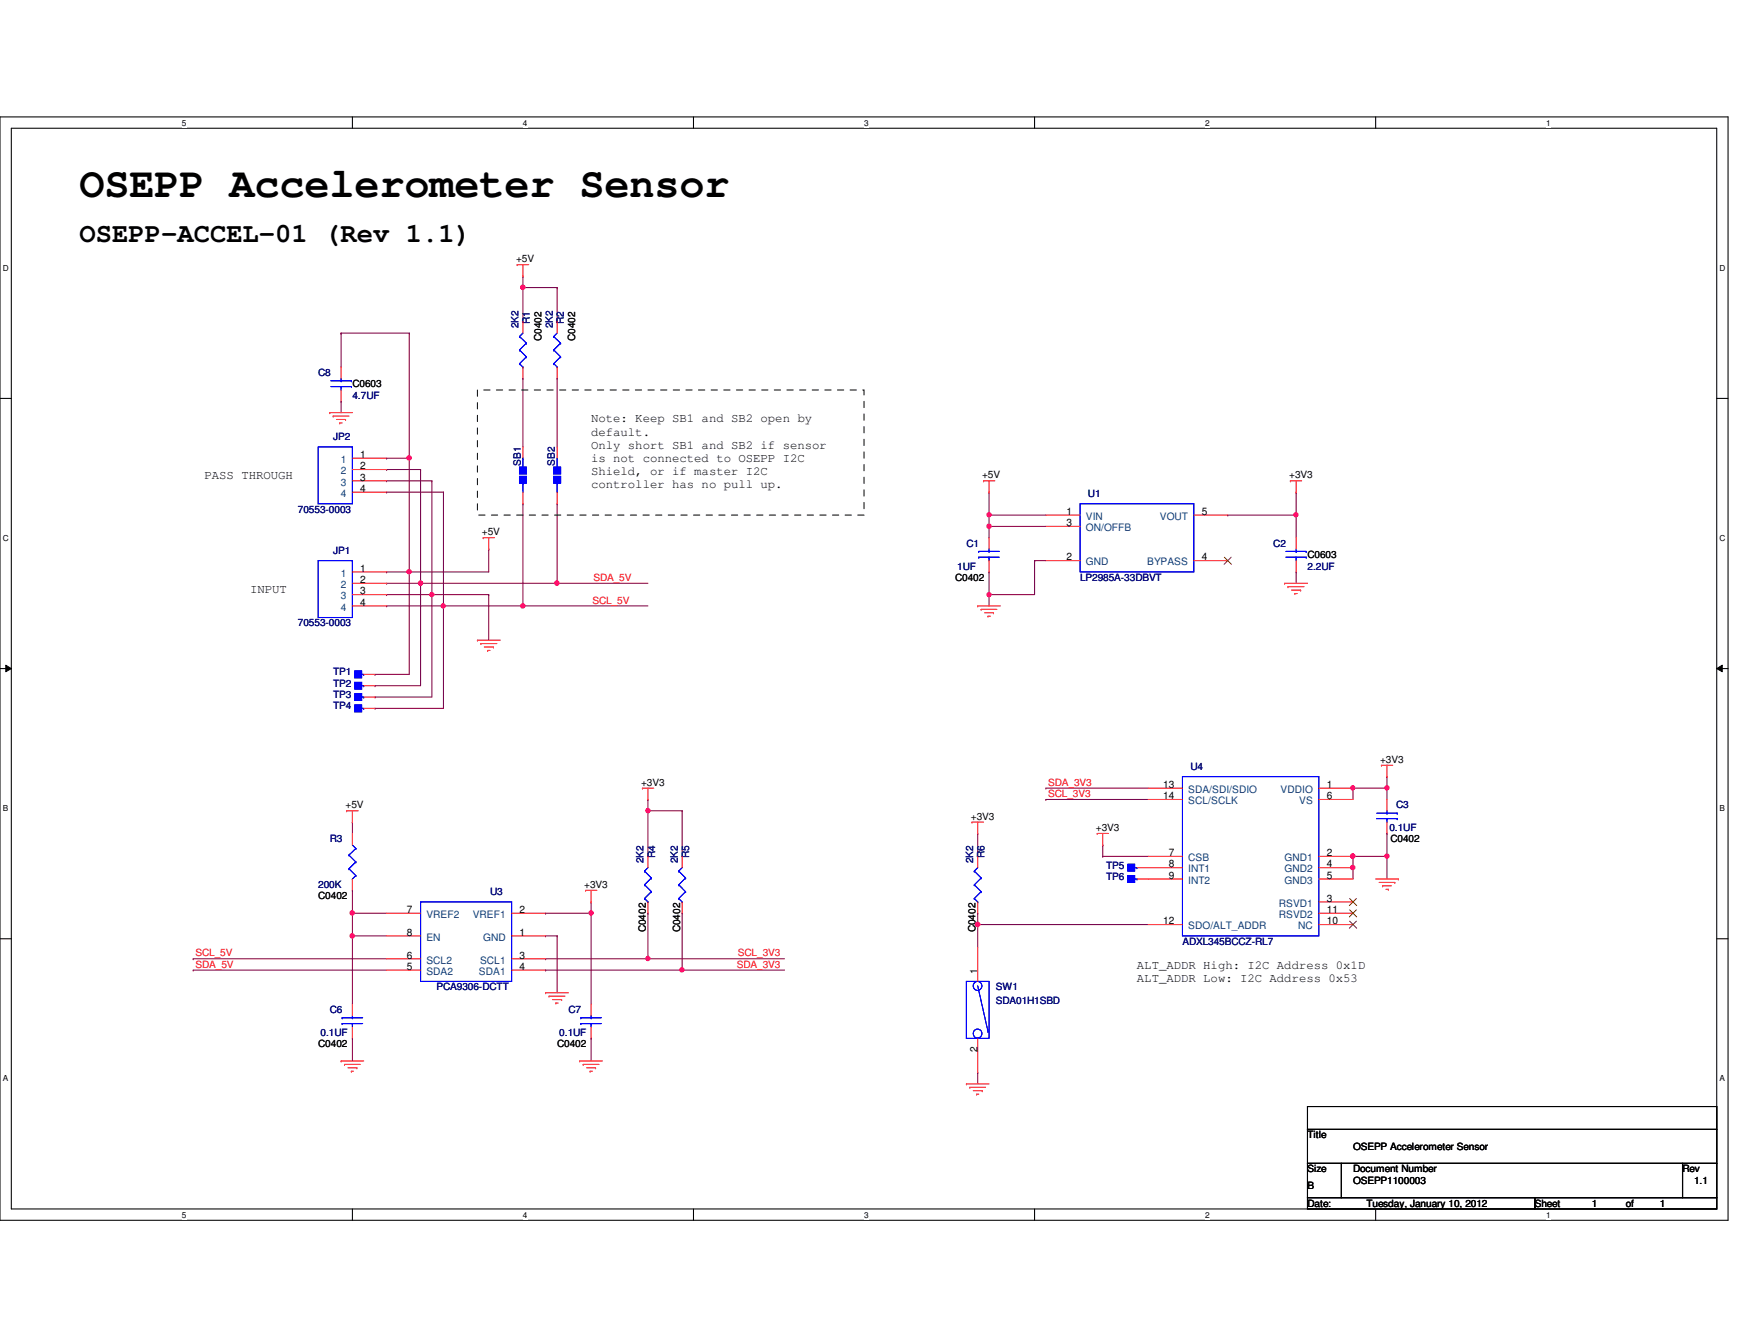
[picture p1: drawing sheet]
<svg xmlns="http://www.w3.org/2000/svg" width="279mm" height="216mm" viewBox="0 0 279 216" stroke-linecap="round" stroke-linejoin="round" font-family="sans-serif">
<path d="M0 18.8h278v177.4h-278zM1.8 20.6h274.3v173.8h-274.3z" fill="none" stroke="#000" stroke-width=".17"/>
<g fill="#fff">
<path d="M29.3 19h.7v1.5h-.7z"/>
<path d="M29.3 194.6h.7v1.4h-.7z"/>
</g>
<path d="M56.7 18.8v1.8M56.7 194.4v1.8" fill="none" stroke="#000" stroke-width=".17"/>
<g fill="#fff">
<path d="M84.1 19h.7v1.5h-.7z"/>
<path d="M84.1 194.6h.7v1.4h-.7z"/>
</g>
<path d="M111.5 18.8v1.8M111.5 194.4v1.8" fill="none" stroke="#000" stroke-width=".17"/>
<g fill="#fff">
<path d="M139 19h.7v1.5h-.7z"/>
<path d="M139 194.6h.7v1.4h-.7z"/>
</g>
<path d="M166.4 18.8v1.8M166.4 194.4v1.8" fill="none" stroke="#000" stroke-width=".17"/>
<g fill="#fff">
<path d="M193.8 19h.8v1.5h-.8z"/>
<path d="M193.8 194.6h.8v1.4h-.8z"/>
</g>
<path d="M221.3 18.8v1.8M221.3 194.4v1.8" fill="none" stroke="#000" stroke-width=".17"/>
<g fill="#fff">
<path d="M248.7 19h.7v1.5h-.7z"/>
<path d="M248.7 194.6h.7v1.4h-.7z"/>
<path d="M.5 42.3h.9v1.5h-.9z"/>
<path d="M276.6 42.3h.9v1.5h-.9z"/>
<path d="M.5 85.8h.9v1.4h-.9z"/>
<path d="M276.6 85.8h.9v1.4h-.9z"/>
</g>
<path d="M0 64.1h1.8M276.1 64.1h1.9" fill="none" stroke="#000" stroke-width=".17"/>
<g fill="#fff">
<path d="M.5 129.2h.8v1.5h-.8z"/>
<path d="M276.6 129.2h.9v1.5h-.9z"/>
</g>
<path d="M0 107.5h1.8M276.1 107.5h1.9" fill="none" stroke="#000" stroke-width=".17"/>
<path d="M.9 106.9l.9 .6-.9 .5zM276.1 107.5l.9-.6v1.1z" fill="#000"/>
<path d="M.9 106.9l.9 .6-.9 .5zM276.1 107.5l.9-.6v1.1z" fill="none" stroke="#000" stroke-width=".16"/>
<g fill="#fff">
<path d="M.5 172.6h.8v1.5h-.8z"/>
<path d="M276.6 172.6h.9v1.5h-.9z"/>
</g>
<path d="M0 150.9h1.8M276.1 150.9h1.9" fill="none" stroke="#000" stroke-width=".17"/>
<path d="M65.8 91.9h.1M65.8 91.9h12.8M69.5 95.6h.1M69.5 95.6h9.1" fill="none" stroke="#800040" stroke-width=".17"/>
<circle cx="69.5" cy="95.6" r=".34" fill="#f0f"/>
<circle cx="69.5" cy="95.6" r=".34" fill="none" stroke="#f0f" stroke-width=".17"/>
<path d="M78.6 95.6h.1M78.6 95.6v7.3M84.1 97.4h.1M84.1 97.4h20.1" fill="none" stroke="#800040" stroke-width=".17"/>
<circle cx="84.1" cy="97.4" r=".36" fill="#f0f"/>
<circle cx="84.1" cy="97.4" r=".36" fill="none" stroke="#f0f" stroke-width=".17"/>
<path d="M89.6 93.8h.1M89.6 93.8h14.6" fill="none" stroke="#800040" stroke-width=".17"/>
<circle cx="89.6" cy="93.7" r=".35" fill="#f0f"/>
<circle cx="89.6" cy="93.7" r=".35" fill="none" stroke="#f0f" stroke-width=".17"/>
<path d="M67.6 93.8h.1M78.6 88.3h.1M78.6 88.3v3.6M84.1 81h.1M84.1 81v16.4M89.6 81h.1M89.6 81v12.8h-22" fill="none" stroke="#800040" stroke-width=".17"/>
<circle cx="67.6" cy="93.7" r=".35" fill="#f0f"/>
<circle cx="67.6" cy="93.7" r=".35" fill="none" stroke="#f0f" stroke-width=".17"/>
<path d="M71.3 97.4h.1M71.3 97.4h12.8" fill="none" stroke="#800040" stroke-width=".17"/>
<circle cx="71.3" cy="97.4" r=".34" fill="#f0f"/>
<circle cx="71.3" cy="97.4" r=".34" fill="none" stroke="#f0f" stroke-width=".17"/>
<path d="M84.1 46.2h.1M84.1 46.2v5.5" fill="none" stroke="#800040" stroke-width=".17"/>
<circle cx="84.1" cy="46.2" r=".36" fill="#f0f"/>
<circle cx="84.1" cy="46.2" r=".36" fill="none" stroke="#f0f" stroke-width=".17"/>
<path d="M84.1 46.2h.1M84.1 46.2h5.5M89.6 46.2h.1M89.6 46.2v5.5M65.8 91.9h.1M65.8 91.9v16.5" fill="none" stroke="#800040" stroke-width=".17"/>
<circle cx="65.8" cy="91.9" r=".36" fill="#f0f"/>
<circle cx="65.8" cy="91.9" r=".36" fill="none" stroke="#f0f" stroke-width=".17"/>
<g fill="none" stroke="#800040" stroke-width=".17">
<path d="M84.1 44.4h.1M84.1 44.4v1.8M62.2 93.8h.1M62.2 95.6h.1M62.2 97.4h.1M62.2 91.9h.1M62.2 93.8h5.4M62.2 95.6h7.3M62.2 97.4h9.1M62.2 91.9h3.6M67.6 93.8h.1M67.6 93.8v16.4h-7.3"/>
<path d="M69.5 95.6h.1M69.5 95.6v16.5h-9.2M71.3 97.4h.1M71.3 97.4v16.5h-11M159.1 84.6h.1M159.1 82.8h.1M159.1 84.6h9.1M159.1 82.8v1.8M60.3 108.4h.1M60.3 110.2h.1M60.3 112.1h.1M60.3 113.9h.1"/>
<path d="M60.3 108.4h5.5"/>
</g>
<circle cx="159.1" cy="84.6" r=".35" fill="#f0f"/>
<circle cx="159.1" cy="84.6" r=".35" fill="none" stroke="#f0f" stroke-width=".17"/>
<circle cx="159.1" cy="82.8" r=".34" fill="#f0f"/>
<circle cx="159.1" cy="82.8" r=".34" fill="none" stroke="#f0f" stroke-width=".17"/>
<path d="M159.1 82.8h.1M159.1 84.6h.1M159.1 95.6h.1M159.1 82.8h9.1M159.1 84.6v1.8M159.1 95.6v1.8" fill="none" stroke="#800040" stroke-width=".17"/>
<circle cx="159.1" cy="95.6" r=".34" fill="#f0f"/>
<circle cx="159.1" cy="95.6" r=".34" fill="none" stroke="#f0f" stroke-width=".17"/>
<path d="M208.5 79.1h.1M208.5 79.1v3.7h-11M159.1 95.6h.1M159.1 91.9h.1M159.1 91.9v3.7M166.4 90.1h.1M166.4 90.1v5.5h-7.3M166.4 90.1h1.8M197.5 82.8h.1" fill="none" stroke="#800040" stroke-width=".17"/>
<circle cx="208.4" cy="82.8" r=".34" fill="#f0f"/>
<circle cx="208.4" cy="82.8" r=".34" fill="none" stroke="#f0f" stroke-width=".17"/>
<path d="M208.5 82.8h.1M208.5 91.9h.1M208.5 82.8v3.6M208.5 91.9v1.9M56.7 150.5h.1M56.7 146.8h.1M56.7 150.5h5.5M56.7 146.8v3.7" fill="none" stroke="#800040" stroke-width=".17"/>
<circle cx="56.7" cy="146.8" r=".36" fill="#f0f"/>
<circle cx="56.7" cy="146.8" r=".36" fill="none" stroke="#f0f" stroke-width=".17"/>
<path d="M56.7 132.2h.1M56.7 132.2v1.8M56.7 146.8h.1M56.7 143.1h.1M56.7 150.5h.1M56.7 146.8h5.5M56.7 143.1v3.7M56.7 150.5v10.9M56.7 166.9h.1M56.7 166.9v3.7" fill="none" stroke="#800040" stroke-width=".17"/>
<circle cx="56.7" cy="150.4" r=".36" fill="#f0f"/>
<circle cx="56.7" cy="150.4" r=".36" fill="none" stroke="#f0f" stroke-width=".17"/>
<path d="M31.1 154.1h.1M31.1 156h.1M31.1 154.1h31.1M31.1 156h31.1M95.1 145h.1M95.1 145v1.8" fill="none" stroke="#800040" stroke-width=".17"/>
<circle cx="95.1" cy="146.8" r=".34" fill="#f0f"/>
<circle cx="95.1" cy="146.8" r=".34" fill="none" stroke="#f0f" stroke-width=".17"/>
<path d="M95.1 146.8h.1M95.1 146.8v14.6M104.2 154.1h.1M104.2 154.1h22M95.1 166.9h.1M95.1 166.9v3.7" fill="none" stroke="#800040" stroke-width=".17"/>
<circle cx="104.2" cy="154.1" r=".34" fill="#f0f"/>
<circle cx="104.2" cy="154.1" r=".34" fill="none" stroke="#f0f" stroke-width=".17"/>
<path d="M109.7 156h.1M109.7 156h16.5" fill="none" stroke="#800040" stroke-width=".17"/>
<circle cx="109.7" cy="155.9" r=".34" fill="#f0f"/>
<circle cx="109.7" cy="155.9" r=".34" fill="none" stroke="#f0f" stroke-width=".17"/>
<path d="M104.2 128.5h.1M104.2 130.3h.1M104.2 128.5v9.2" fill="none" stroke="#800040" stroke-width=".17"/>
<circle cx="104.2" cy="130.3" r=".35" fill="#f0f"/>
<circle cx="104.2" cy="130.3" r=".35" fill="none" stroke="#f0f" stroke-width=".17"/>
<g fill="none" stroke="#800040" stroke-width=".17">
<path d="M84.1 60.8h.1M84.1 60.8v11M89.6 60.8h.1M89.6 60.8v11M159.1 79.1h.1M159.1 79.1v3.7M104.2 130.3h.1M104.2 130.3h5.5M109.7 130.3h.1M109.7 130.3v7.4M217.6 139.5h.1M217.6 139.5v1.8"/>
<path d="M223.1 137.7h.1M223.1 126.7h.1M223.1 126.7v1.8M223.1 137.7v3.6M87.8 154.1h.1M87.8 156h.1M104.2 146.8h.1M104.2 146.8v7.3h-16.4M109.7 146.8h.1M109.7 146.8v9.2h-21.9"/>
</g>
<circle cx="217.6" cy="139.5" r=".35" fill="#f0f"/>
<circle cx="217.6" cy="139.5" r=".35" fill="none" stroke="#f0f" stroke-width=".17"/>
<path d="M217.6 137.7h.1M217.6 137.7h5.5" fill="none" stroke="#800040" stroke-width=".17"/>
<circle cx="223.1" cy="137.6" r=".34" fill="#f0f"/>
<circle cx="223.1" cy="137.6" r=".34" fill="none" stroke="#f0f" stroke-width=".17"/>
<circle cx="217.6" cy="137.6" r=".34" fill="#f0f"/>
<circle cx="217.6" cy="137.6" r=".34" fill="none" stroke="#f0f" stroke-width=".17"/>
<path d="M217.6 126.7h.1M217.6 126.7v1.8M217.6 126.7h5.5M223.1 134h.1M223.1 134v3.7" fill="none" stroke="#800040" stroke-width=".17"/>
<circle cx="223.1" cy="126.7" r=".34" fill="#f0f"/>
<circle cx="223.1" cy="126.7" r=".34" fill="none" stroke="#f0f" stroke-width=".17"/>
<circle cx="217.6" cy="126.7" r=".34" fill="#f0f"/>
<circle cx="217.6" cy="126.7" r=".34" fill="none" stroke="#f0f" stroke-width=".17"/>
<path d="M168.2 128.5h.1M168.2 126.7h.1M168.2 128.5h16.5M168.2 126.7h16.5M177.4 137.7h.1M177.4 135.8h.1M177.4 137.7h7.3M177.4 135.8v1.9M217.6 137.7h.1M217.6 137.7v1.8M223.1 124.8h.1M223.1 124.8v1.9" fill="none" stroke="#800040" stroke-width=".17"/>
<circle cx="217.6" cy="137.6" r=".34" fill="#f0f"/>
<circle cx="217.6" cy="137.6" r=".34" fill="none" stroke="#f0f" stroke-width=".17"/>
<path d="M157.3 148.6h.1M157.3 148.6v3.7M157.3 148.6h27.4" fill="none" stroke="#800040" stroke-width=".17"/>
<circle cx="157.2" cy="148.6" r=".37" fill="#f0f"/>
<circle cx="157.2" cy="148.6" r=".37" fill="none" stroke="#f0f" stroke-width=".17"/>
<path d="M62.2 73.7h.1M62.2 73.7h3.6M65.8 73.7h.1M65.8 73.7v18.2M157.3 134h.1M157.3 134v3.7M157.3 172.4h.1M157.3 172.4v1.8" fill="none" stroke="#800040" stroke-width=".17"/>
<circle cx="65.8" cy="73.6" r=".36" fill="#f0f"/>
<circle cx="65.8" cy="73.6" r=".36" fill="none" stroke="#f0f" stroke-width=".17"/>
<g fill="none" stroke="#800040" stroke-width=".17">
<path d="M54.9 53.6h.1M54.9 53.6v5.4M54.9 53.6h10.9M65.8 53.6h.1M65.8 53.6v20.1M54.9 64.5h.1M54.9 64.5v1.8M62.2 75.5h.1M62.2 77.3h.1M62.2 79.1h.1M62.2 75.5h5.4M62.2 77.3h7.3"/>
<path d="M62.2 79.1h9.1M67.6 75.5h.1M67.6 75.5v18.3M69.5 77.3h.1M69.5 77.3v18.3M71.3 79.1h.1M71.3 79.1v18.3M87.8 150.5h.1M87.8 146.8h.1M87.8 150.5h1.8M87.8 146.8h7.3M89.6 150.5h.1"/>
<path d="M89.6 150.5v9.1M157.3 146.8h.1M157.3 146.8v1.8"/>
</g>
<g fill="none" stroke="#f00" stroke-width=".17">
<path d="M83.2 42.5h.1M83.2 42.5h1.8M84.1 44.4h.1M84.1 42.5v1.9M53 66.3h.1M53 66.3h3.7M53.6 66.9h.1M53.6 66.9h2.5M54.1 67.4h1.5M54.7 68h.1M54.7 68h.3M55.6 67.4h.1"/>
<path d="M158.2 77.3h.1M158.2 77.3h1.8M159.1 79.1h.1M159.1 77.3v1.8M207.6 77.3h.1M207.6 77.3h1.8M208.5 79.1h.1M208.5 77.3v1.8M77.7 86.4h.1M77.7 86.4h1.8M78.6 88.3h.1M78.6 86.4v1.9"/>
<path d="M157.3 97.4h.1M157.3 97.4h3.6M157.8 98h.1M157.8 98h2.6M158.4 98.5h1.4M158.9 99.1h.1M158.9 99.1h.4M159.8 98.5h.1M206.6 93.8h.1M206.6 93.8h3.7M207.2 94.3h.1M207.2 94.3h2.6"/>
<path d="M207.7 94.9h1.5M208.3 95.4h.1M208.3 95.4h.4M209.2 94.9h.1M76.8 102.9h.1M76.8 102.9h3.7M77.3 103.5h.1M77.3 103.5h2.6M77.9 104h1.5M78.4 104.6h.1M78.4 104.6h.4M79.4 104h.1"/>
<path d="M55.8 130.3h.1M55.8 130.3h1.8M56.7 132.2h.1M56.7 130.3v1.9M56.7 134v1.8M103.3 126.7h.1M103.3 126.7h1.9M104.2 128.5h.1M104.2 126.7v1.8M156.3 132.2h.1M156.3 132.2h1.9M157.3 134h.1"/>
<path d="M157.3 132.2v1.8M176.5 134h.1M176.5 134h1.8M177.4 135.8h.1M177.4 134v1.8M184.7 126.7h5.5M184.7 137.7h5.5M184.7 139.5h5.5M184.7 128.5h5.5M212.1 126.7h5.5M212.1 137.7h5.5M212.1 139.5h5.5"/>
<path d="M212.1 128.5h5.5M222.2 123h.1M222.2 123h1.8M223.1 124.8h.1M223.1 123v1.8M56.7 141.3v1.8M87.8 159.6h.1M87.8 159.6h3.6M94.2 143.1h.1M94.2 143.1h1.8M95.1 145h.1M95.1 143.1v1.9"/>
<path d="M184.7 141.3h5.5M184.7 148.6h5.5M212.1 141.3h5.5M212.1 145h5.5M212.1 148.6h5.5M212.1 146.8h5.5M221.3 141.3h3.6M221.8 141.9h2.6M222.4 142.4h.1M222.4 142.4h1.4M222.9 143h.4M223.3 143h.1"/>
<path d="M224.4 141.9h.1M224.9 141.3h.1M54.9 170.6h.1M54.9 170.6h3.6M55.4 171.1h.1M55.4 171.1h2.6M56 171.7h1.4M56.5 172.2h.1M56.5 172.2h.4M57.4 171.7h.1M88.3 160.1h.1M88.3 160.1h2.6"/>
<path d="M88.9 160.7h1.4M89.4 161.2h.1M89.4 161.2h.4M90.3 160.7h.1M93.3 170.6h.1M93.3 170.6h3.6M93.8 171.1h.1M93.8 171.1h2.6M94.4 171.7h1.4M94.9 172.2h.1M94.9 172.2h.4M95.8 171.7h.1"/>
<path d="M155.4 174.2h.1M155.4 174.2h3.7M156 174.8h.1M156 174.8h2.5M156.5 175.3h1.5M157.1 175.9h.1M157.1 175.9h.3M158 175.3h.1"/>
</g>
<path d="M210.3 177.9h65.8v3.7h-65.8zM210.3 181.6h65.8v5.4h-65.8zM210.3 187h5.5v5.5h-5.5zM210.3 192.5h36.6v1.9h-36.6zM215.8 187h54.8v5.5h-54.8zM246.9 192.5h29.2v1.9h-29.2zM270.6 187h5.5v5.5h-5.5z" fill="none" stroke="#000" stroke-width=".17"/>
<path d="M76.8 62.7h62.2v20.1h-62.2z" fill="none" stroke="#000" stroke-width=".16" stroke-dasharray="1 1 1 1 1 1 1 1"/>
<g fill="none" stroke="#00f" stroke-width=".17">
<path d="M56.1 139.7h.1M56.1 137.5h.1M56.1 137.5l1.1 1.1M56.1 139.7l1.1 1.1M56.7 135.8l.5 .6M57.2 138.6h.1M57.2 136.4h.1M57.2 138.6l-1.1 1.1M57.2 136.4l-1.1 1.1M190.2 124.8h21.9v25.7h-21.9zM56.7 141.3h.1M57.2 140.8h.1"/>
<path d="M57.2 140.8l-.5 .5"/>
</g>
<path d="M217.1 144.4l1.1 1.2M217.1 148.1l1.1 1.1M217.1 146.3l1.1 1.1M218.2 144.4l-1.2 1.2M218.2 148.1l-1.2 1.1M218.2 146.3l-1.2 1.1" fill="none" stroke="#804000" stroke-width=".16"/>
<path d="M89.1 76.6h1.1v1.1h-1.1z" fill-rule="evenodd" fill="#00f"/>
<path d="M89.1 76.6h1.1v1.1h-1.1z" fill="none" stroke="#00f" stroke-width=".17"/>
<path d="M89.1 75.1h1.1v1.1h-1.1z" fill-rule="evenodd" fill="#00f"/>
<path d="M89.1 75.1h1.1v1.1h-1.1zM89.6 77.7h.1M89.6 73.7h.1M89.6 73.7v1.4M89.6 77.7v1.4" fill="none" stroke="#00f" stroke-width=".17"/>
<path d="M89.1 76.6h1.1v1.1h-1.1z" fill-rule="evenodd" fill="#00f"/>
<path d="M89.1 76.6h1.1v1.1h-1.1z" fill="none" stroke="#00f" stroke-width=".17"/>
<path d="M89.1 75.1h1.1v1.1h-1.1z" fill-rule="evenodd" fill="#00f"/>
<g fill="none" stroke="#00f" stroke-width=".17">
<path d="M83.6 56.3h.1M83.6 58.5h.1M83.6 54.1h.1M83.6 56.3l1.1 1.1M83.6 58.5l.5 .5M83.6 54.1l1.1 1.1M84.1 59h.1M84.1 53.6l-.5 .5M84.7 57.4h.1M84.7 55.2h.1M84.7 55.2l-1.1 1.1M84.7 57.4l-1.1 1.1"/>
<path d="M51.2 71.8h5.5v9.2h-5.5zM89.1 75.1h1.1v1.1h-1.1zM89.6 77.7h.1M89.6 73.7h.1M89.6 73.7v1.4M89.6 77.7v1.4M104.2 139.5l-.5 .5M103.7 142.2h.1M103.7 144.4h.1M103.7 140h.1M103.7 142.2l1.1 1.1M103.7 144.4l.5 .6"/>
<path d="M103.7 140l1.1 1.1M104.2 145h.1M104.8 143.3h.1M104.8 141.1h.1M104.8 141.1l-1.1 1.1M104.8 143.3l-1.1 1.1M155.4 157.8h3.7v9.1h-3.7zM157.3 158.5l1.6 7.3M158.9 165.8h.1"/>
<circle cx="157.2" cy="158.5" r=".71"/>
<circle cx="157.2" cy="166.1" r=".71"/>
</g>
<path d="M84.1 51.7v1.9M84.1 59v1.8M56.7 73.7h5.5M56.7 75.5h5.5M56.7 77.3h5.5M56.7 79.1h5.5M89.6 71.8v1.9M89.6 79.1v1.9M104.2 137.7v1.8M104.2 145v1.8M157.3 152.3v5.5M157.3 166.9v5.5" fill="none" stroke="#f00" stroke-width=".17"/>
<path d="M57.1 107.9h1.1v1.1h-1.1z" fill-rule="evenodd" fill="#00f"/>
<path d="M57.1 107.9h1.1v1.1h-1.1zM58.2 108.4h.3M58.5 108.4h.1" fill="none" stroke="#00f" stroke-width=".17"/>
<path d="M57.1 107.9h1.1v1.1h-1.1z" fill-rule="evenodd" fill="#00f"/>
<path d="M57.1 107.9h1.1v1.1h-1.1zM58.2 108.4h.3M58.5 108.4h.1" fill="none" stroke="#00f" stroke-width=".17"/>
<path d="M58.5 108.4h1.8" fill="none" stroke="#f00" stroke-width=".17"/>
<path d="M57.1 109.7h1.1v1.1h-1.1z" fill-rule="evenodd" fill="#00f"/>
<path d="M57.1 109.7h1.1v1.1h-1.1zM58.2 110.2h.3M58.5 110.2h.1" fill="none" stroke="#00f" stroke-width=".17"/>
<path d="M57.1 109.7h1.1v1.1h-1.1z" fill-rule="evenodd" fill="#00f"/>
<g fill="none" stroke="#00f" stroke-width=".17">
<path d="M157.4 89.6h.1M157.4 88.6h.1M157.4 89.6h3.3M157.4 88.6h3.3M159.1 89.6h.1M159.1 88.6h.1M159.1 88.3v.3M159.1 89.6v.5M57.1 109.7h1.1v1.1h-1.1zM58.2 110.2h.3M58.5 110.2h.1M93.4 164.5h.1"/>
<path d="M93.4 163.6h.1M93.4 164.5h3.3M93.4 163.6h3.3M95.1 164.5h.1M95.1 163.6h.1M95.1 163.3v.3M95.1 164.5v.6"/>
</g>
<path d="M159.1 86.4v1.9M159.1 90.1v1.8M58.5 110.2h1.8M95.1 161.4v1.9M95.1 165.1v1.8" fill="none" stroke="#f00" stroke-width=".17"/>
<path d="M57.1 111.5h1.1v1.1h-1.1z" fill-rule="evenodd" fill="#00f"/>
<path d="M57.1 111.5h1.1v1.1h-1.1zM58.2 112.1h.3M58.5 112.1h.1" fill="none" stroke="#00f" stroke-width=".17"/>
<path d="M57.1 111.5h1.1v1.1h-1.1z" fill-rule="evenodd" fill="#00f"/>
<path d="M57.1 111.5h1.1v1.1h-1.1zM58.2 112.1h.3M58.5 112.1h.1" fill="none" stroke="#00f" stroke-width=".17"/>
<path d="M58.5 112.1h1.8" fill="none" stroke="#f00" stroke-width=".17"/>
<path d="M83.6 76.6h1.1v1.1h-1.1z" fill-rule="evenodd" fill="#00f"/>
<path d="M83.6 76.6h1.1v1.1h-1.1z" fill="none" stroke="#00f" stroke-width=".17"/>
<path d="M83.6 75.1h1.1v1.1h-1.1z" fill-rule="evenodd" fill="#00f"/>
<path d="M83.6 75.1h1.1v1.1h-1.1zM84.1 77.7h.1M84.1 73.7h.1M84.1 73.7v1.4M84.1 77.7v1.4" fill="none" stroke="#00f" stroke-width=".17"/>
<path d="M83.6 76.6h1.1v1.1h-1.1z" fill-rule="evenodd" fill="#00f"/>
<path d="M83.6 76.6h1.1v1.1h-1.1z" fill="none" stroke="#00f" stroke-width=".17"/>
<path d="M83.6 75.1h1.1v1.1h-1.1z" fill-rule="evenodd" fill="#00f"/>
<path d="M83.6 75.1h1.1v1.1h-1.1zM84.1 77.7h.1M84.1 73.7h.1M84.1 73.7v1.4M84.1 77.7v1.4M51.2 90.1h5.5v9.2h-5.5z" fill="none" stroke="#00f" stroke-width=".17"/>
<path d="M84.1 71.8v1.9M84.1 79.1v1.9M56.7 91.9h5.5M56.7 93.8h5.5M56.7 95.6h5.5M56.7 97.4h5.5" fill="none" stroke="#f00" stroke-width=".17"/>
<path d="M57.1 113.3h1.1v1.1h-1.1z" fill-rule="evenodd" fill="#00f"/>
<path d="M57.1 113.3h1.1v1.1h-1.1zM58.2 113.9h.3M58.5 113.9h.1" fill="none" stroke="#00f" stroke-width=".17"/>
<path d="M57.1 113.3h1.1v1.1h-1.1z" fill-rule="evenodd" fill="#00f"/>
<g fill="none" stroke="#00f" stroke-width=".17">
<path d="M89.1 56.3h.1M89.1 58.5h.1M89.1 54.1h.1M89.1 56.3l1.1 1.1M89.1 58.5l.5 .5M89.1 54.1l1.1 1.1M89.6 59h.1M89.6 53.6l-.5 .5M90.2 57.4h.1M90.2 55.2h.1M90.2 55.2l-1.1 1.1M90.2 57.4l-1.1 1.1"/>
<path d="M173.7 81h18.3v10.9h-18.3zM206.8 89.6h3.3M206.8 88.6h3.3M208.5 89.6h.1M208.5 88.6h.1M208.5 88.3v.3M208.5 89.6v.5M210.1 89.6h.1M210.1 88.6h.1M57.1 113.3h1.1v1.1h-1.1zM58.2 113.9h.3M58.5 113.9h.1"/>
<path d="M109.7 139.5l-.5 .5M157.3 139.5l-.6 .5M67.6 145h14.7v12.8h-14.7zM109.2 142.2h.1M109.2 144.4h.1M109.2 140h.1M109.2 142.2l1.1 1.1M109.2 144.4l.5 .6M109.2 140l1.1 1.1M109.7 145h.1M110.3 143.3h.1M110.3 141.1h.1"/>
<path d="M110.3 141.1l-1.1 1.1M110.3 143.3l-1.1 1.1M156.7 142.2h.1M156.7 144.4h.1M156.7 140h.1M156.7 142.2l1.1 1.1M156.7 144.4l.6 .6M156.7 140l1.1 1.1M157.3 145h.1M157.8 143.3h.1M157.8 141.1h.1M157.8 141.1l-1.1 1.1"/>
<path d="M157.8 143.3l-1.1 1.1"/>
</g>
<g fill="none" stroke="#f00" stroke-width=".17">
<path d="M89.6 51.7v1.9M89.6 59v1.8M168.2 82.8h5.5M168.2 90.1h5.5M168.2 84.6h5.5M192 82.8h5.5M192 90.1h5.5M208.5 86.4v1.9M208.5 90.1v1.8M58.5 113.9h1.8M109.7 137.7v1.8M157.3 137.7v1.8"/>
<path d="M62.2 150.5h5.4M62.2 146.8h5.4M62.2 154.1h5.4M62.2 156h5.4M82.3 150.5h5.5M82.3 146.8h5.5M82.3 154.1h5.5M82.3 156h5.5M109.7 145v1.8M157.3 145v1.8"/>
</g>
<path d="M196.9 89.6l1.2 1.1M198 89.6l-1.1 1.1" fill="none" stroke="#804000" stroke-width=".16"/>
<path d="M181.4 140.8h1.1v1.1h-1.1z" fill-rule="evenodd" fill="#00f"/>
<path d="M181.4 140.8h1.1v1.1h-1.1zM182.5 141.3h.4M182.9 141.3h.1" fill="none" stroke="#00f" stroke-width=".17"/>
<path d="M181.4 140.8h1.1v1.1h-1.1z" fill-rule="evenodd" fill="#00f"/>
<g fill="none" stroke="#00f" stroke-width=".17">
<path d="M221.4 131.6h3.3M221.4 130.7h3.3M223.1 131.6h.1M223.1 130.7h.1M223.1 130.3v.4M223.1 131.6v.6M224.7 131.6h.1M224.7 130.7h.1M181.4 140.8h1.1v1.1h-1.1zM182.5 141.3h.4M182.9 141.3h.1M55 164.5h.1"/>
<path d="M55 163.6h.1M55 164.5h3.3M55 163.6h3.3M56.7 164.5h.1M56.7 163.6h.1M56.7 163.3v.3M56.7 164.5v.6"/>
</g>
<path d="M223.1 128.5v1.8M223.1 132.2v1.8M182.9 141.3h1.8M56.7 161.4v1.9M56.7 165.1v1.8" fill="none" stroke="#f00" stroke-width=".17"/>
<path d="M181.4 138.9h1.1v1.1h-1.1z" fill-rule="evenodd" fill="#00f"/>
<path d="M181.4 138.9h1.1v1.1h-1.1zM182.5 139.5h.4M182.9 139.5h.1" fill="none" stroke="#00f" stroke-width=".17"/>
<path d="M181.4 138.9h1.1v1.1h-1.1z" fill-rule="evenodd" fill="#00f"/>
<path d="M53.2 62.1h3.3M53.2 61.2h3.3M54.9 62.1h.1M54.9 61.2h.1M54.9 60.8v.4M54.9 62.1v.6M56.5 62.1h.1M56.5 61.2h.1M181.4 138.9h1.1v1.1h-1.1zM182.5 139.5h.4M182.9 139.5h.1" fill="none" stroke="#00f" stroke-width=".17"/>
<path d="M54.9 59v1.8M54.9 62.7v1.8M182.9 139.5h1.8" fill="none" stroke="#f00" stroke-width=".17"/>
<circle cx="69.5" cy="95.6" r=".34" fill="#f0f"/>
<circle cx="69.5" cy="95.6" r=".34" fill="none" stroke="#f0f" stroke-width=".17"/>
<circle cx="84.1" cy="97.4" r=".36" fill="#f0f"/>
<circle cx="84.1" cy="97.4" r=".36" fill="none" stroke="#f0f" stroke-width=".17"/>
<circle cx="89.6" cy="93.7" r=".35" fill="#f0f"/>
<circle cx="89.6" cy="93.7" r=".35" fill="none" stroke="#f0f" stroke-width=".17"/>
<circle cx="67.6" cy="93.7" r=".35" fill="#f0f"/>
<circle cx="67.6" cy="93.7" r=".35" fill="none" stroke="#f0f" stroke-width=".17"/>
<circle cx="71.3" cy="97.4" r=".34" fill="#f0f"/>
<circle cx="71.3" cy="97.4" r=".34" fill="none" stroke="#f0f" stroke-width=".17"/>
<circle cx="84.1" cy="46.2" r=".36" fill="#f0f"/>
<circle cx="84.1" cy="46.2" r=".36" fill="none" stroke="#f0f" stroke-width=".17"/>
<circle cx="65.8" cy="91.9" r=".36" fill="#f0f"/>
<circle cx="65.8" cy="91.9" r=".36" fill="none" stroke="#f0f" stroke-width=".17"/>
<circle cx="159.1" cy="84.6" r=".35" fill="#f0f"/>
<circle cx="159.1" cy="84.6" r=".35" fill="none" stroke="#f0f" stroke-width=".17"/>
<circle cx="159.1" cy="82.8" r=".34" fill="#f0f"/>
<circle cx="159.1" cy="82.8" r=".34" fill="none" stroke="#f0f" stroke-width=".17"/>
<circle cx="159.1" cy="95.6" r=".34" fill="#f0f"/>
<circle cx="159.1" cy="95.6" r=".34" fill="none" stroke="#f0f" stroke-width=".17"/>
<circle cx="208.4" cy="82.8" r=".34" fill="#f0f"/>
<circle cx="208.4" cy="82.8" r=".34" fill="none" stroke="#f0f" stroke-width=".17"/>
<circle cx="56.7" cy="146.8" r=".36" fill="#f0f"/>
<circle cx="56.7" cy="146.8" r=".36" fill="none" stroke="#f0f" stroke-width=".17"/>
<circle cx="56.7" cy="150.4" r=".36" fill="#f0f"/>
<circle cx="56.7" cy="150.4" r=".36" fill="none" stroke="#f0f" stroke-width=".17"/>
<circle cx="95.1" cy="146.8" r=".34" fill="#f0f"/>
<circle cx="95.1" cy="146.8" r=".34" fill="none" stroke="#f0f" stroke-width=".17"/>
<circle cx="104.2" cy="154.1" r=".34" fill="#f0f"/>
<circle cx="104.2" cy="154.1" r=".34" fill="none" stroke="#f0f" stroke-width=".17"/>
<circle cx="109.7" cy="155.9" r=".34" fill="#f0f"/>
<circle cx="109.7" cy="155.9" r=".34" fill="none" stroke="#f0f" stroke-width=".17"/>
<circle cx="104.2" cy="130.3" r=".35" fill="#f0f"/>
<circle cx="104.2" cy="130.3" r=".35" fill="none" stroke="#f0f" stroke-width=".17"/>
<circle cx="217.6" cy="139.5" r=".35" fill="#f0f"/>
<circle cx="217.6" cy="139.5" r=".35" fill="none" stroke="#f0f" stroke-width=".17"/>
<circle cx="223.1" cy="137.6" r=".34" fill="#f0f"/>
<circle cx="223.1" cy="137.6" r=".34" fill="none" stroke="#f0f" stroke-width=".17"/>
<circle cx="217.6" cy="137.6" r=".34" fill="#f0f"/>
<circle cx="217.6" cy="137.6" r=".34" fill="none" stroke="#f0f" stroke-width=".17"/>
<circle cx="223.1" cy="126.7" r=".34" fill="#f0f"/>
<circle cx="223.1" cy="126.7" r=".34" fill="none" stroke="#f0f" stroke-width=".17"/>
<circle cx="217.6" cy="126.7" r=".34" fill="#f0f"/>
<circle cx="217.6" cy="126.7" r=".34" fill="none" stroke="#f0f" stroke-width=".17"/>
<circle cx="217.6" cy="137.6" r=".34" fill="#f0f"/>
<circle cx="217.6" cy="137.6" r=".34" fill="none" stroke="#f0f" stroke-width=".17"/>
<circle cx="157.2" cy="148.6" r=".37" fill="#f0f"/>
<circle cx="157.2" cy="148.6" r=".37" fill="none" stroke="#f0f" stroke-width=".17"/>
<circle cx="65.8" cy="73.6" r=".36" fill="#f0f"/>
<circle cx="65.8" cy="73.6" r=".36" fill="none" stroke="#f0f" stroke-width=".17"/>
<text font-size="6.7" x="12.8" y="31.7">OSEPP Accelerometer Sensor</text>
<text font-size="4.4" x="12.8" y="38.9">OSEPP-ACCEL-01 (Rev 1.1)</text>
<g font-size="2">
<text x="95.1" y="67.9">Note: Keep SB1 and SB2 open by</text>
<text x="95.1" y="70">default.</text>
<text x="32.9" y="77">PASS THROUGH</text>
<text x="95.1" y="72.1">Only short SB1 and SB2 if sensor</text>
<text x="95.1" y="74.3">is not connected to OSEPP I2C</text>
<text x="95.1" y="76.4">Shield, or if master I2C</text>
<text x="95.1" y="78.5">controller has no pull up.</text>
<text x="40.2" y="95.3">INPUT</text>
<text x="182.9" y="155.7">ALT_ADDR High: I2C Address 0x1D</text>
<text x="182.9" y="157.8">ALT_ADDR Low: I2C Address 0x53</text>
</g>
<g font-size="1.7" fill="#004080">
<text x="54.8" y="74.4">1</text>
<text x="54.8" y="76.2">2</text>
<text x="54.8" y="78.1">3</text>
<text x="54.8" y="79.9">4</text>
<text x="174.7" y="83.6">VIN</text>
<text x="186.6" y="83.6">VOUT</text>
<text x="174.7" y="85.4">ON/OFFB</text>
<text x="54.8" y="92.7">1</text>
<text x="54.8" y="94.5">2</text>
<text x="174.7" y="90.9">GND</text>
<text x="184.5" y="90.9">BYPASS</text>
<text x="54.8" y="96.4">3</text>
<text x="54.8" y="98.2">4</text>
<text x="191.1" y="127.5">SDA/SDI/SDIO</text>
<text x="191.1" y="129.3">SCL/SCLK</text>
<text x="206" y="127.5">VDDIO</text>
<text x="209" y="129.3">VS</text>
<text x="191.1" y="138.4">CSB</text>
<text x="191.1" y="140.3">INT1</text>
<text x="191.1" y="142.1">INT2</text>
<text x="206.6" y="138.4">GND1</text>
<text x="206.6" y="140.3">GND2</text>
<text x="206.6" y="142.1">GND3</text>
<text x="68.6" y="147.6">VREF2</text>
<text x="76" y="147.6">VREF1</text>
<text x="191.1" y="149.4">SDO/ALT_ADDR</text>
<text x="205.7" y="145.8">RSVD1</text>
<text x="205.7" y="147.6">RSVD2</text>
<text x="208.8" y="149.4">NC</text>
<text x="68.6" y="154.9">SCL2</text>
<text x="68.6" y="151.2">EN</text>
<text x="77.2" y="154.9">SCL1</text>
<text x="77.7" y="151.2">GND</text>
<text x="68.6" y="156.7">SDA2</text>
<text x="77" y="156.7">SDA1</text>
</g>
<g font-size="1.7">
<text x="58" y="73.6">1</text>
<text x="58" y="75.4">2</text>
<text x="58" y="77.3">3</text>
<text x="58" y="79.1">4</text>
<text x="171.5" y="82.8">1</text>
<text x="193.3" y="82.8">5</text>
<text x="171.5" y="84.6">3</text>
<text x="58" y="91.9">1</text>
<text x="58" y="93.7">2</text>
<text x="58" y="95.5">3</text>
<text x="171.5" y="90.1">2</text>
<text x="193.3" y="90.1">4</text>
<text x="58" y="97.4">4</text>
<text x="187.1" y="126.7">13</text>
<text x="187.1" y="128.5">14</text>
<text x="213.4" y="126.7">1</text>
<text x="213.4" y="128.5">6</text>
<text x="188" y="137.6">7</text>
<text x="213.4" y="137.6">2</text>
<text x="188" y="139.4">8</text>
<text x="188" y="141.3">9</text>
<text x="213.4" y="139.4">4</text>
<text x="213.4" y="141.3">5</text>
<text x="65.4" y="146.8">7</text>
<text x="83.6" y="146.8">2</text>
<text x="187.1" y="148.6">12</text>
<text x="213.4" y="144.9">3</text>
<text x="213.4" y="148.6">10</text>
<text x="213.4" y="146.8">11</text>
<text x="65.4" y="155.9">5</text>
<text x="65.4" y="154.1">6</text>
<text x="65.4" y="150.4">8</text>
<text x="83.6" y="150.4">1</text>
<text x="83.6" y="154.1">3</text>
<text x="83.6" y="155.9">4</text>
<text x="157.2" y="156.5" transform="rotate(-90 157.2 156.5)">1</text>
<text x="157.2" y="169.1" transform="rotate(-90 157.2 169.1)">2</text>
</g>
<g font-size="1.6">
<text x="83" y="42.2">+5V</text>
<text x="87.1" y="54.8" transform="rotate(-90 87.1 54.8)">C0402</text>
<text x="92.5" y="54.8" transform="rotate(-90 92.5 54.8)">C0402</text>
<text x="56.7" y="62.3">C0603</text>
<text x="158" y="76.9">+5V</text>
<text x="207.4" y="76.9">+3V3</text>
<text x="77.5" y="86.1">+5V</text>
<text x="210.3" y="89.7">C0603</text>
<text x="153.6" y="93.4">C0402</text>
<text x="222" y="122.6">+3V3</text>
<text x="55.6" y="130">+5V</text>
<text x="103.1" y="126.3">+3V3</text>
<text x="156.2" y="131.8">+3V3</text>
<text x="176.3" y="133.6">+3V3</text>
<text x="223.6" y="135.4">C0402</text>
<text x="94" y="142.7">+3V3</text>
<text x="51.2" y="144.6">C0402</text>
<text x="103.9" y="149.9" transform="rotate(-90 103.9 149.9)">C0402</text>
<text x="109.4" y="149.9" transform="rotate(-90 109.4 149.9)">C0402</text>
<text x="156.9" y="149.9" transform="rotate(-90 156.9 149.9)">C0402</text>
<text x="51.2" y="168.4">C0402</text>
<text x="89.6" y="168.4">C0402</text>
<text x="210.3" y="183">Title</text>
<text x="217.6" y="184.8">OSEPP Accelerometer Sensor</text>
<text x="210.3" y="188.5">Size</text>
<text x="210.3" y="191.2">B</text>
<text x="217.6" y="188.5">Document Number</text>
<text x="217.6" y="190.3">OSEPP1100003</text>
<text x="270.6" y="188.5">Rev</text>
<text x="272.5" y="190.3">1.1</text>
<text x="210.3" y="194">Date:</text>
<text x="219.8" y="194">Tuesday, January 10, 2012</text>
<text x="246.9" y="194">Sheet</text>
<text x="256" y="194">1</text>
<text x="261.5" y="194">of</text>
<text x="267" y="194">1</text>
</g>
<g font-size="1.6" fill="#000080">
<text x="83.4" y="52.8" transform="rotate(-90 83.4 52.8)">2K2</text>
<text x="85.2" y="52.1" transform="rotate(-90 85.2 52.1)">R1</text>
<text x="88.9" y="52.8" transform="rotate(-90 88.9 52.8)">2K2</text>
<text x="90.7" y="52.1" transform="rotate(-90 90.7 52.1)">R2</text>
<text x="51.2" y="60.5">C8</text>
<text x="56.7" y="64.1">4.7UF</text>
<text x="53.6" y="70.7">JP2</text>
<text x="83.8" y="74.9" transform="rotate(-90 83.8 74.9)">SB1</text>
<text x="89.2" y="74.9" transform="rotate(-90 89.2 74.9)">SB2</text>
<text x="47.9" y="82.4">70553-0003</text>
<text x="175" y="79.8">U1</text>
<text x="53.6" y="89">JP1</text>
<text x="155.4" y="87.9">C1</text>
<text x="204.8" y="87.9">C2</text>
<text x="154" y="91.6">1UF</text>
<text x="173.7" y="93.4">LP2985A-33DBVT</text>
<text x="210.3" y="91.6">2.2UF</text>
<text x="47.9" y="100.7">70553-0003</text>
<text x="53.6" y="108.5">TP1</text>
<text x="53.6" y="110.4">TP2</text>
<text x="53.6" y="112.2">TP3</text>
<text x="53.6" y="114">TP4</text>
<text x="191.5" y="123.7">U4</text>
<text x="224.6" y="130">C3</text>
<text x="53" y="135.4">R3</text>
<text x="223.5" y="133.6">0.1UF</text>
<text x="51.2" y="142.7">200K</text>
<text x="78.8" y="143.8">U3</text>
<text x="103.5" y="138.8" transform="rotate(-90 103.5 138.8)">2K2</text>
<text x="105.4" y="138" transform="rotate(-90 105.4 138)">R4</text>
<text x="109" y="138.8" transform="rotate(-90 109 138.8)">2K2</text>
<text x="110.8" y="138" transform="rotate(-90 110.8 138)">R5</text>
<text x="156.5" y="138.8" transform="rotate(-90 156.5 138.8)">2K2</text>
<text x="158.4" y="138" transform="rotate(-90 158.4 138)">R6</text>
<text x="177.9" y="141.5">TP6</text>
<text x="177.9" y="139.7">TP5</text>
<text x="190.2" y="151.9">ADXL345BCCZ-RL7</text>
<text x="70.2" y="159.2">PCA9306-DCTT</text>
<text x="160.2" y="159.2">SW1</text>
<text x="160.2" y="161.4">SDA01H1SBD</text>
<text x="51.6" y="166.5">0.1UF</text>
<text x="53" y="162.9">C6</text>
<text x="90" y="166.5">0.1UF</text>
<text x="91.4" y="162.9">C7</text>
</g>
<g font-size="1.6" fill="#f00">
<text x="95.5" y="93.4">SDA_5V</text>
<text x="95.3" y="97">SCL_5V</text>
<text x="168.6" y="128.1">SCL_3V3</text>
<text x="168.6" y="126.3">SDA_3V3</text>
<text x="31.5" y="153.8">SCL_5V</text>
<text x="31.5" y="155.6">SDA_5V</text>
<text x="118.5" y="155.6">SDA_3V3</text>
<text x="118.7" y="153.8">SCL_3V3</text>
</g>
<g font-size="1.3">
<text x="29.3" y="20.2">5</text>
<text x="84.1" y="20.2">4</text>
<text x="139" y="20.2">3</text>
<text x="193.8" y="20.2">2</text>
<text x="248.7" y="20.2">1</text>
<text x=".5" y="43.5">D</text>
<text x="276.6" y="43.5">D</text>
<text x=".5" y="87">C</text>
<text x="276.6" y="87">C</text>
<text x=".5" y="130.4">B</text>
<text x="276.6" y="130.4">B</text>
<text x=".5" y="173.8">A</text>
<text x="276.6" y="173.8">A</text>
<text x="29.3" y="195.7">5</text>
<text x="84.1" y="195.7">4</text>
<text x="139" y="195.7">3</text>
<text x="193.8" y="195.7">2</text>
<text x="248.7" y="195.7">1</text>
</g>
</svg>
